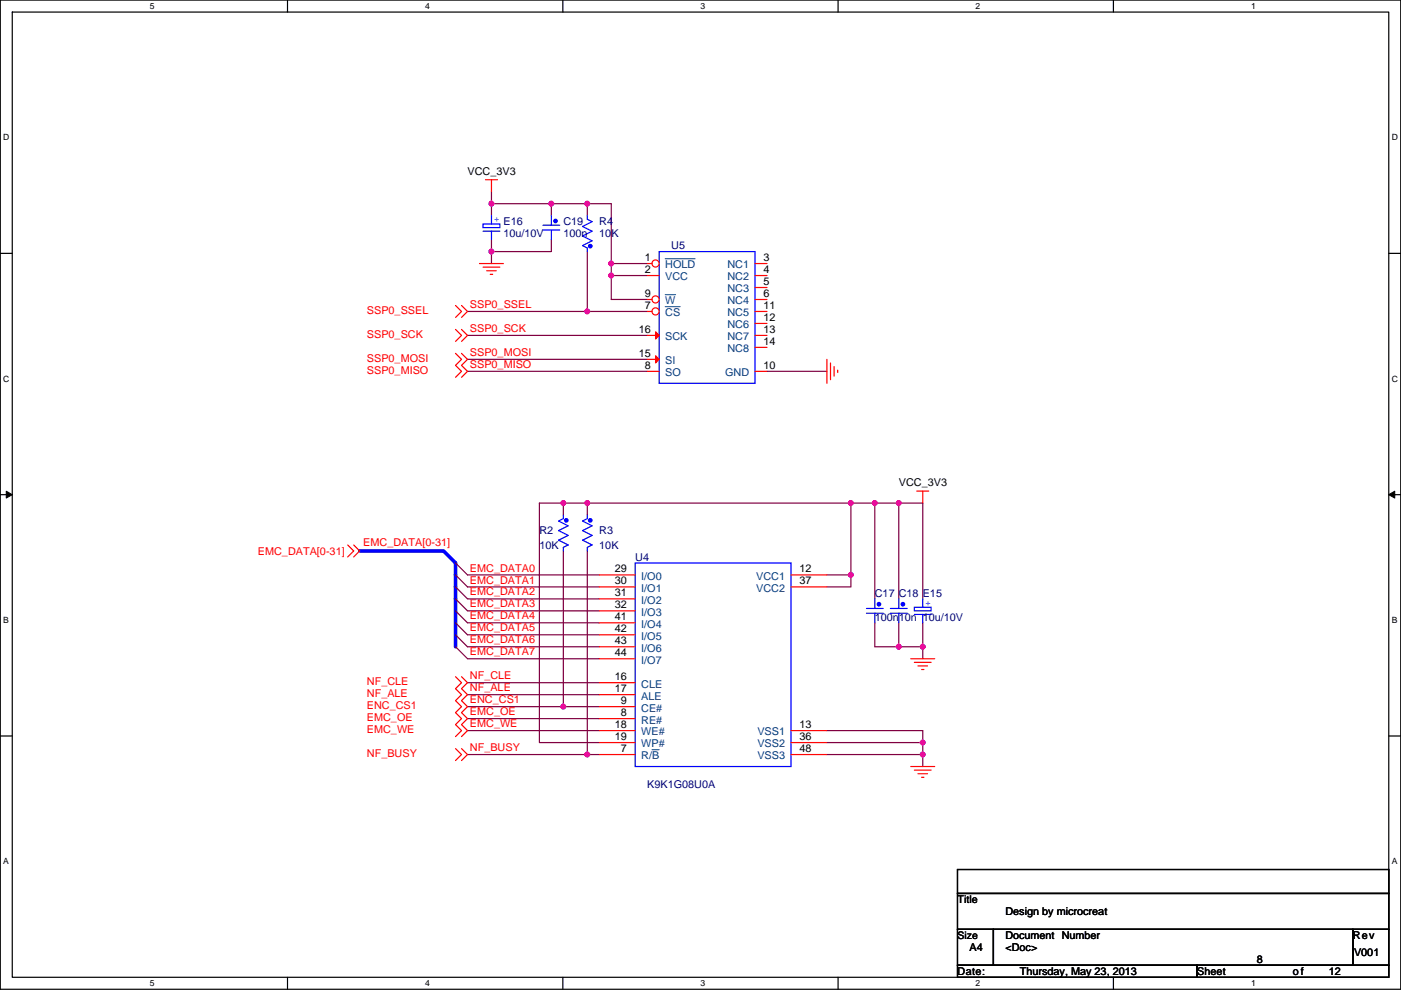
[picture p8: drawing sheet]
<svg xmlns="http://www.w3.org/2000/svg" width="297mm" height="210mm" viewBox="0 0 297 210" stroke-linecap="round" stroke-linejoin="round" font-family="sans-serif">
<path d="M.1 0h296.9v209.8h-296.9zM2.6 2.6h291.8v204.7h-291.8z" fill="none" stroke="#000" stroke-width=".25"/>
<g fill="#fff">
<path d="M31.8 .3h1v2h-1z"/>
<path d="M31.8 207.5h1v2.1h-1z"/>
</g>
<path d="M61 0v2.6M61 207.3v2.5" fill="none" stroke="#000" stroke-width=".25"/>
<g fill="#fff">
<path d="M90.1 .3h1v2h-1z"/>
<path d="M90.1 207.5h1v2.1h-1z"/>
</g>
<path d="M119.3 0v2.6M119.3 207.3v2.5" fill="none" stroke="#000" stroke-width=".25"/>
<g fill="#fff">
<path d="M148.5 .3h1v2h-1z"/>
<path d="M148.5 207.5h1v2.1h-1z"/>
</g>
<path d="M177.7 0v2.6M177.7 207.3v2.5" fill="none" stroke="#000" stroke-width=".25"/>
<g fill="#fff">
<path d="M206.9 .3h1v2h-1z"/>
<path d="M206.9 207.5h1v2.1h-1z"/>
</g>
<path d="M236.1 0v2.6M236.1 207.3v2.5" fill="none" stroke="#000" stroke-width=".25"/>
<g fill="#fff">
<path d="M265.2 .3h1v2h-1z"/>
<path d="M265.2 207.5h1v2.1h-1z"/>
<path d="M.7 28.2h1.3v2h-1.3z"/>
<path d="M295.1 28.2h1.3v2h-1.3z"/>
<path d="M.7 79.3h1.3v2.1h-1.3z"/>
<path d="M295.1 79.3h1.3v2.1h-1.3z"/>
</g>
<path d="M.1 53.7h2.5M294.4 53.7h2.6" fill="none" stroke="#000" stroke-width=".25"/>
<g fill="#fff">
<path d="M.7 130.5h1.2v2h-1.2z"/>
<path d="M295.1 130.5h1.2v2h-1.2z"/>
</g>
<path d="M.1 104.9h2.5M294.4 104.9h2.6" fill="none" stroke="#000" stroke-width=".25"/>
<path d="M1.3 104.2l1.3 .7-1.3 .7zM294.4 104.9l1.3-.7v1.4z" fill="#000" stroke="#000" stroke-width=".21"/>
<g fill="#fff">
<path d="M.7 181.7h1.2v2h-1.2z"/>
<path d="M295.1 181.7h1.2v2h-1.2z"/>
</g>
<path d="M.1 156.1h2.5M294.4 156.1h2.6M203 184.4h91.4v5.1h-91.4zM203 189.5h91.4v7.6h-91.4zM203 197.1h7.6v7.6h-7.6zM210.6 197.1h76.2v7.6h-76.2zM286.8 197.1h7.6v7.6h-7.6zM203 204.7h50.8v2.6h-50.8zM253.8 204.7h40.6v2.6h-40.6z" fill="none" stroke="#000" stroke-width=".25"/>
<path d="M76.3 116.9h17.7l2.6 2.5v17.8" fill="none" stroke="#00f" stroke-width=".76"/>
<g fill="none" stroke="#800040" stroke-width=".25">
<path d="M104.2 40.7v2.5M104.2 50.8v2.6M104.2 43.2h12.7M104.2 43.2v2.5M104.2 53.4v2.5M116.9 50.8v2.6h-12.7M124.5 43.2h-7.6v2.5M124.5 45.7v-2.5h5.1v12.7M124.5 53.4v12.7M137.2 58.4h-7.6v5.1h7.6M137.2 55.9h-7.6v2.5M99.1 66.1h25.4"/>
<path d="M99.1 71.1h38.1M99.1 76.2h38.1M99.1 78.8h38.1M124.5 66.1h12.7M162.6 78.8h12.7M96.6 119.4l2.5 2.5h28M119.4 106.7h5.1M119.4 106.7v2.5M119.4 116.9v33M119.4 106.7h-5v50.8h12.7M124.5 106.7h55.9M124.5 106.7v2.5"/>
<path d="M124.5 116.9v43.1M180.4 106.7h5.1M180.4 106.7v15.2M185.5 106.7v20.3M185.5 106.7h5.1M190.6 106.7v20.3M190.6 106.7h5v20.3M96.6 127l2.5 2.6h28M96.6 129.6l2.5 2.5h28M96.6 132.1l2.5 2.5h28M96.6 134.6l2.5 2.6h28M96.6 137.2l2.5 2.5h28"/>
<path d="M96.6 121.9l2.5 2.6h28M96.6 124.5l2.5 2.5h28M175.3 121.9h5.1M180.4 121.9v2.6h-5.1M185.5 132.1v5.1h5.1M190.6 132.1v5.1M190.6 137.2h5M195.6 137.2v2.5M195.6 132.1v5.1M99.1 147.3h28M99.1 149.9h28M99.1 152.4h28"/>
<path d="M99.1 155h28M99.1 144.8h28M175.3 155h20.3v2.5M175.3 157.5h20.3M195.6 157.5v2.5M99.1 160h25.4M124.5 160h2.6M175.3 160h20.3M195.6 160v2.6"/>
</g>
<g fill="#f0f" stroke="#f0f" stroke-width=".25">
<circle cx="190.5" cy="106.7" r=".5"/>
<circle cx="195.6" cy="160" r=".5"/>
<circle cx="195.6" cy="157.5" r=".5"/>
<circle cx="195.6" cy="137.2" r=".5"/>
<circle cx="190.5" cy="137.2" r=".5"/>
<circle cx="119.4" cy="106.7" r=".5"/>
<circle cx="124.5" cy="106.7" r=".5"/>
<circle cx="119.4" cy="149.9" r=".5"/>
<circle cx="124.5" cy="160" r=".5"/>
<circle cx="185.5" cy="106.7" r=".5"/>
<circle cx="180.4" cy="121.9" r=".5"/>
<circle cx="180.4" cy="106.7" r=".5"/>
<circle cx="104.2" cy="43.2" r=".5"/>
<circle cx="116.9" cy="43.2" r=".5"/>
<circle cx="129.6" cy="55.9" r=".5"/>
<circle cx="129.6" cy="58.4" r=".5"/>
<circle cx="104.2" cy="53.3" r=".5"/>
<circle cx="124.5" cy="43.2" r=".5"/>
<circle cx="124.5" cy="66" r=".5"/>
</g>
<g fill="none" stroke="#f00" stroke-width=".25">
<path d="M102.9 38.1h2.6M104.2 38.1v2.6M101.7 55.9h5M102.4 56.7h3.6M103.2 57.4h2M103.9 58.2h.6M124.5 53.4h.1M124.5 45.7h.1M96.6 64.8l1.3 1.3-1.3 1.2M96.6 69.9l1.3 1.2-1.3 1.3M96.6 75l1.3 1.2-1.3 1.3 1.3 1.3-1.3 1.2M97.9 64.8l1.2 1.3-1.2 1.2"/>
<path d="M97.9 69.9l1.2 1.2-1.2 1.3M97.9 75l1.2 1.2-1.2 1.3 1.2 1.3-1.2 1.2M175.3 76.2v5.1M176.1 77v3.5M176.8 77.7v2.1M177.6 78.5v.5M73.7 115.6l1.3 1.3-1.3 1.2M75 115.6l1.3 1.3-1.3 1.2M119.4 109.2h.1M119.4 116.9h.1M194.4 104.2h2.5M195.6 104.2v2.5"/>
<path d="M127.1 121.9h7.6M127.1 124.5h7.6M127.1 127h7.6M127.1 129.6h7.6M127.1 132.1h7.6M127.1 134.6h7.6M127.1 137.2h7.6M127.1 139.7h7.6M167.7 121.9h7.6M167.7 124.5h7.6M185.5 127h.1M185.5 132.1h.1"/>
<path d="M193.1 139.7h5.1M195.6 127h.1M195.6 132.1h.1M96.6 143.5l1.3 1.3-1.3 1.3 1.3 1.2-1.3 1.3 1.3 1.3-1.3 1.3 1.3 1.2-1.3 1.3 1.3 1.3-1.3 1.2M96.6 158.8l1.3 1.2-1.3 1.3M97.9 143.5l1.2 1.3-1.2 1.3 1.2 1.2-1.2 1.3 1.2 1.3-1.2 1.3 1.2 1.2-1.2 1.3 1.2 1.3-1.2 1.2M97.9 158.8l1.2 1.2-1.2 1.3M127.1 152.4h7.6M127.1 149.9h7.6M127.1 144.8h7.6M127.1 147.3h7.6M127.1 155h7.6"/>
<path d="M127.1 157.5h7.6M167.7 155h7.6M167.7 157.5h7.6M193.9 140.5h3.5M194.6 141.2h2.1M195.4 142h.5M127.1 160h7.6M167.7 160h7.6M193.1 162.6h5.1M193.9 163.3h3.5M194.6 164.1h2.1M195.4 164.9h.5"/>
</g>
<g fill="none" stroke="#00f" stroke-width=".25">
<path d="M124.5 45.7v.8l1 .5-2 1 2 1-2 1.1 2 1-2 1 1 .5v.8M139.8 53.4h20.3v27.9h-20.3zM160.1 55.9h.1M160.1 58.4h.1M160.1 78.8h.1M160.1 61h.1M160.1 63.5h.1M160.1 66.1h.1M160.1 68.6h.1M160.1 71.1h.1M160.1 73.7h.1M119.4 109.2v.8l-1 .5 2.1 1-2.1 1 2.1 1.1-2.1 1 2.1 1-1.1 .5v.8"/>
<path d="M134.7 119.4h33v43.2h-33zM183.7 130.1h3.6M183.7 129.1h3.6M185.5 127v2.1M185.5 130.1v2M193.9 128.8h3.5v.8h-3.5zM193.9 130.3h3.5M195.6 130.3v1.8M195.6 127v1.8"/>
</g>
<g fill="#00f" stroke="#00f" stroke-width=".25">
<circle cx="120.1" cy="110.4" r=".38"/>
<circle cx="186.4" cy="128.2" r=".38"/>
<circle cx="125.1" cy="52.2" r=".38"/>
</g>
<path d="M138.2 159h1.6" fill="none" stroke="#004080" stroke-width=".21"/>
<circle cx="139" cy="55.9" r=".76" fill="#fff" stroke="#f00" stroke-width=".25"/>
<path d="M137.2 58.4h2.6M137.2 55.9h1M160.1 55.9h2.5M160.1 58.4h2.5M160.1 61h2.5M160.1 63.5h2.5" fill="none" stroke="#f00" stroke-width=".25"/>
<path d="M141 54.9h6.4" fill="none" stroke="#004080" stroke-width=".21"/>
<circle cx="139" cy="66" r=".76" fill="#fff" stroke="#f00" stroke-width=".25"/>
<path d="M137.2 78.8h2.6M137.2 66.1h1" fill="none" stroke="#f00" stroke-width=".25"/>
<path d="M141 65h3.2" fill="none" stroke="#004080" stroke-width=".21"/>
<circle cx="139" cy="63.5" r=".76" fill="#fff" stroke="#f00" stroke-width=".25"/>
<g fill="none" stroke="#f00" stroke-width=".25">
<path d="M104.2 45.7h.1M104.2 50.8h.1M116.9 45.7h.1M116.9 50.8h.1M137.2 76.2h2.6M137.2 71.1h2.6M137.2 63.5h1M160.1 78.8h2.5M160.1 66.1h2.5M160.1 68.6h2.5M160.1 71.1h2.5M160.1 73.7h2.5"/>
<path d="M124.5 109.2h.1M124.5 116.9h.1M190.6 127h.1M190.6 132.1h.1"/>
</g>
<path d="M141 62.5h2.3" fill="none" stroke="#004080" stroke-width=".21"/>
<g fill="#f00" stroke="#f00" stroke-width=".25">
<path d="M139 75.5l.8 .7-.8 .8z"/>
<path d="M139 70.4l.8 .7-.8 .8z"/>
</g>
<g fill="none" stroke="#00f" stroke-width=".25">
<path d="M102.4 49h3.6M102.4 47.5h3.6v.8h-3.6zM104.2 49v1.8M104.2 45.7v1.8M115.1 48.8h3.6M115.1 47.8h3.6M116.9 45.7v2.1M116.9 48.8v2M124.5 109.2v.8l-1 .5 2 1-2 1 2 1.1-2 1 2 1-1 .5v.8M188.8 130.1h3.5M188.8 129.1h3.5M190.6 127v2.1"/>
<path d="M190.6 130.1v2"/>
</g>
<g fill="#00f" stroke="#00f" stroke-width=".25">
<circle cx="117.8" cy="46.9" r=".38"/>
<circle cx="191.4" cy="128.2" r=".38"/>
<circle cx="125.1" cy="110.4" r=".38"/>
</g>
<g fill="#f0f" stroke="#f0f" stroke-width=".25">
<circle cx="190.5" cy="106.7" r=".5"/>
<circle cx="195.6" cy="160" r=".5"/>
<circle cx="195.6" cy="157.5" r=".5"/>
<circle cx="195.6" cy="137.2" r=".5"/>
<circle cx="190.5" cy="137.2" r=".5"/>
<circle cx="119.4" cy="106.7" r=".5"/>
<circle cx="124.5" cy="106.7" r=".5"/>
<circle cx="119.4" cy="149.9" r=".5"/>
<circle cx="124.5" cy="160" r=".5"/>
<circle cx="185.5" cy="106.7" r=".5"/>
<circle cx="180.4" cy="121.9" r=".5"/>
<circle cx="180.4" cy="106.7" r=".5"/>
<circle cx="104.2" cy="43.2" r=".5"/>
<circle cx="116.9" cy="43.2" r=".5"/>
<circle cx="129.6" cy="55.9" r=".5"/>
<circle cx="129.6" cy="58.4" r=".5"/>
<circle cx="104.2" cy="53.3" r=".5"/>
<circle cx="124.5" cy="43.2" r=".5"/>
<circle cx="124.5" cy="66" r=".5"/>
</g>
<g font-size="2.3">
<text x="99.1" y="37.1">VCC_3V3</text>
<text x="136.7" y="55.4">1</text>
<text x="136.7" y="57.9">2</text>
<text x="161.9" y="55.4">3</text>
<text x="161.9" y="57.9">4</text>
<text x="136.7" y="65.5">7</text>
<text x="136.7" y="63">9</text>
<text x="161.9" y="60.5">5</text>
<text x="161.9" y="63">6</text>
<text x="161.9" y="65.5">11</text>
<text x="135.4" y="70.6">16</text>
<text x="161.9" y="68.1">12</text>
<text x="161.9" y="70.6">13</text>
<text x="135.4" y="75.7">15</text>
<text x="161.9" y="73.2">14</text>
<text x="136.7" y="78.2">8</text>
<text x="161.9" y="78.2">10</text>
<text x="190.6" y="103.2">VCC_3V3</text>
<text x="130.4" y="121.4">29</text>
<text x="130.4" y="124">30</text>
<text x="169.5" y="121.4">12</text>
<text x="169.5" y="124">37</text>
<text x="130.4" y="126.5">31</text>
<text x="130.4" y="129">32</text>
<text x="130.4" y="131.6">41</text>
<text x="130.4" y="134.1">42</text>
<text x="130.4" y="136.7">43</text>
<text x="130.4" y="139.2">44</text>
<text x="130.4" y="144.3">16</text>
<text x="130.4" y="146.8">17</text>
<text x="131.6" y="149.4">9</text>
<text x="130.4" y="154.4">18</text>
<text x="131.6" y="151.9">8</text>
<text x="169.5" y="154.4">13</text>
<text x="130.4" y="157">19</text>
<text x="131.6" y="159.5">7</text>
<text x="169.5" y="157">36</text>
<text x="169.5" y="159.5">48</text>
<text x="203" y="191.5">Title</text>
<text x="213.2" y="194.1">Design by microcreat</text>
<text x="205.5" y="201.7">A4</text>
<text x="213.2" y="199.2">Document Number</text>
<text x="213.2" y="201.7">&lt;Doc&gt;</text>
<text x="286.8" y="199.2">Rev</text>
<text x="287.1" y="202.7">V001</text>
<text x="203" y="206.8">Date:</text>
<text x="216.2" y="206.8">Thursday, May 23, 2013</text>
<text x="253.8" y="206.8">Sheet</text>
<text x="266.5" y="204.3">8</text>
<text x="274.1" y="206.8">of</text>
<text x="281.7" y="206.8">12</text>
</g>
<g font-size="2.3" fill="#000080">
<text x="106.7" y="47.8">E16</text>
<text x="119.4" y="47.8">C19</text>
<text x="127.1" y="47.8">R4</text>
<text x="106.7" y="50.3">10u/10V</text>
<text x="119.4" y="50.3">100n</text>
<text x="127.1" y="50.3">10K</text>
<text x="142.3" y="52.9">U5</text>
<text x="114.4" y="113.3">R2</text>
<text x="127.1" y="113.3">R3</text>
<text x="114.4" y="116.4">10K</text>
<text x="127.1" y="116.4">10K</text>
<text x="134.7" y="118.9">U4</text>
<text x="185.5" y="126.5">C17</text>
<text x="185.5" y="131.6">100n</text>
<text x="190.6" y="126.5">C18</text>
<text x="190.6" y="131.6">10n 10u/10V</text>
<text x="195.6" y="126.5">E15</text>
<text x="137.2" y="167.2">K9K1G08U0A</text>
</g>
<g font-size="2.3" fill="#004080">
<text x="141" y="56.9">HOLD</text>
<text x="141" y="59.5">VCC</text>
<text x="154.2" y="56.9">NC1</text>
<text x="154.2" y="59.5">NC2</text>
<text x="141" y="64.6">W</text>
<text x="154.2" y="62">NC3</text>
<text x="154.2" y="64.6">NC4</text>
<text x="141" y="67.1">CS</text>
<text x="154.2" y="67.1">NC5</text>
<text x="154.2" y="69.6">NC6</text>
<text x="141" y="77.3">SI</text>
<text x="141" y="72.2">SCK</text>
<text x="154.2" y="72.2">NC7</text>
<text x="154.2" y="74.7">NC8</text>
<text x="141" y="79.8">SO</text>
<text x="153.7" y="79.8">GND</text>
<text x="136" y="123">I/O0</text>
<text x="136" y="125.5">I/O1</text>
<text x="160.3" y="123">VCC1</text>
<text x="160.3" y="125.5">VCC2</text>
<text x="136" y="128.1">I/O2</text>
<text x="136" y="130.6">I/O3</text>
<text x="136" y="133.1">I/O4</text>
<text x="136" y="135.7">I/O5</text>
<text x="136" y="138.2">I/O6</text>
<text x="136" y="140.8">I/O7</text>
<text x="136" y="145.8">CLE</text>
<text x="136" y="148.4">ALE</text>
<text x="136" y="153.5">RE#</text>
<text x="136" y="150.9">CE#</text>
<text x="136" y="156">WE#</text>
<text x="160.6" y="156">VSS1</text>
<text x="136" y="161.1">R/B</text>
<text x="136" y="158.5">WP#</text>
<text x="160.6" y="158.5">VSS2</text>
<text x="160.6" y="161.1">VSS3</text>
</g>
<g font-size="2.3" fill="#f00">
<text x="99.6" y="65.3">SSP0_SSEL</text>
<text x="77.8" y="66.6">SSP0_SSEL</text>
<text x="77.8" y="71.7">SSP0_SCK</text>
<text x="99.6" y="70.4">SSP0_SCK</text>
<text x="77.8" y="76.8">SSP0_MOSI</text>
<text x="99.6" y="75.5">SSP0_MOSI</text>
<text x="77.8" y="79.3">SSP0_MISO</text>
<text x="99.6" y="78">SSP0_MISO</text>
<text x="54.7" y="117.6">EMC_DATA[0-31]</text>
<text x="77" y="115.9">EMC_DATA[0-31]</text>
<text x="99.6" y="123.8">EMC_DATA1</text>
<text x="99.6" y="121.2">EMC_DATA0</text>
<text x="99.6" y="128.8">EMC_DATA3</text>
<text x="99.6" y="131.4">EMC_DATA4</text>
<text x="99.6" y="126.3">EMC_DATA2</text>
<text x="99.6" y="133.9">EMC_DATA5</text>
<text x="99.6" y="136.5">EMC_DATA6</text>
<text x="99.6" y="139">EMC_DATA7</text>
<text x="77.8" y="147.9">NF_ALE</text>
<text x="77.8" y="145.3">NF_CLE</text>
<text x="99.6" y="146.6">NF_ALE</text>
<text x="99.6" y="149.2">ENC_CS1</text>
<text x="99.6" y="144.1">NF_CLE</text>
<text x="77.8" y="150.4">ENC_CS1</text>
<text x="77.8" y="153">EMC_OE</text>
<text x="77.8" y="155.5">EMC_WE</text>
<text x="99.6" y="151.7">EMC_OE</text>
<text x="99.6" y="154.2">EMC_WE</text>
<text x="77.8" y="160.6">NF_BUSY</text>
<text x="99.6" y="159.3">NF_BUSY</text>
</g>
<text font-size="2.2" x="203" y="199.1">Size</text>
<g font-size="2.1" fill="#00f">
<text x="104.7" y="47.2">+</text>
<text x="196.1" y="128.5">+</text>
</g>
<g font-size="1.8">
<text x="31.8" y="1.9">5</text>
<text x="90.1" y="1.9">4</text>
<text x="148.5" y="1.9">3</text>
<text x="206.9" y="1.9">2</text>
<text x="265.2" y="1.9">1</text>
<text x=".7" y="29.8">D</text>
<text x="295.1" y="29.8">D</text>
<text x=".7" y="81">C</text>
<text x="295.1" y="81">C</text>
<text x=".7" y="132.1">B</text>
<text x="295.1" y="132.1">B</text>
<text x=".7" y="183.3">A</text>
<text x="295.1" y="183.3">A</text>
<text x="31.8" y="209.2">5</text>
<text x="90.1" y="209.2">4</text>
<text x="148.5" y="209.2">3</text>
<text x="206.9" y="209.2">2</text>
<text x="265.2" y="209.2">1</text>
</g>
</svg>
